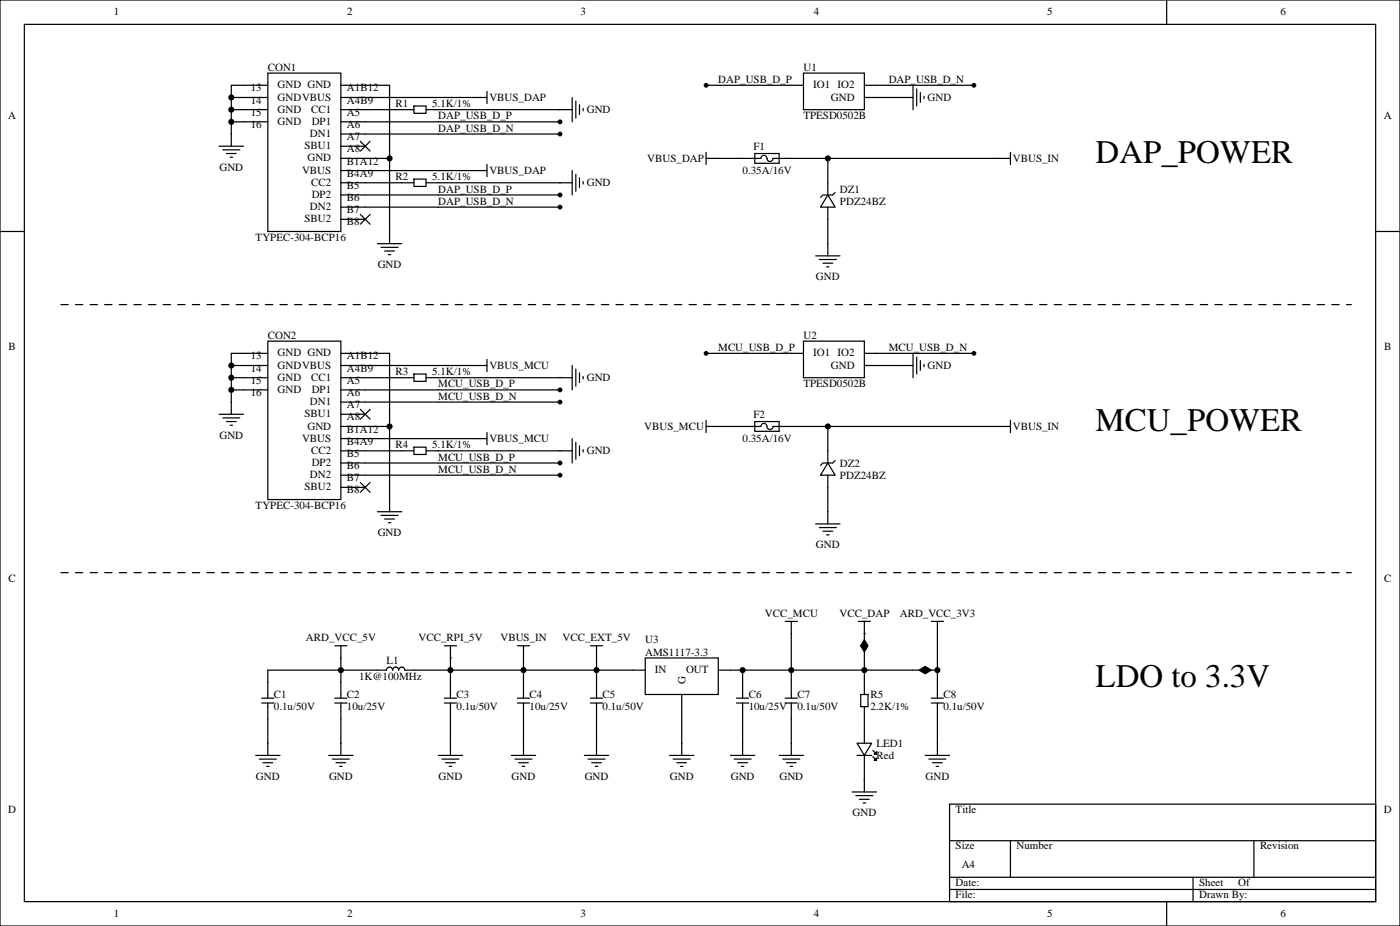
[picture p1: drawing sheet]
<svg xmlns="http://www.w3.org/2000/svg" width="406mm" height="268mm" viewBox="0 0 406 268" stroke-linecap="round" stroke-linejoin="round" font-family="sans-serif">
<g fill="#000">
<circle cx="67" cy="35.3" r=".88"/>
<circle cx="67" cy="31.7" r=".88"/>
<circle cx="67" cy="28.2" r=".88"/>
<circle cx="162.3" cy="38.8" r=".71"/>
<circle cx="162.3" cy="35.3" r=".71"/>
<circle cx="204.6" cy="24.7" r=".71"/>
<circle cx="282.2" cy="24.7" r=".71"/>
<circle cx="112.9" cy="45.9" r=".88"/>
<circle cx="162.3" cy="56.4" r=".71"/>
<circle cx="162.3" cy="60" r=".71"/>
<circle cx="239.9" cy="45.9" r=".88"/>
<circle cx="67" cy="105.8" r=".88"/>
<circle cx="67" cy="109.4" r=".88"/>
<circle cx="67" cy="112.9" r=".88"/>
<circle cx="162.3" cy="112.9" r=".71"/>
<circle cx="162.3" cy="116.4" r=".71"/>
<circle cx="204.6" cy="102.3" r=".71"/>
<circle cx="282.2" cy="102.3" r=".71"/>
<circle cx="112.9" cy="123.5" r=".88"/>
<circle cx="162.3" cy="134.1" r=".71"/>
<circle cx="162.3" cy="137.6" r=".71"/>
<circle cx="239.9" cy="123.5" r=".88"/>
<circle cx="98.8" cy="194" r=".88"/>
<circle cx="130.5" cy="190.5" r=".18"/>
<circle cx="130.5" cy="194" r=".88"/>
<circle cx="151.7" cy="194" r=".88"/>
<circle cx="151.7" cy="194" r=".71"/>
<circle cx="172.9" cy="194" r=".88"/>
<circle cx="215.2" cy="194" r=".88"/>
<circle cx="229.3" cy="194" r=".88"/>
<circle cx="250.5" cy="183.4" r=".18"/>
<circle cx="250.5" cy="194" r=".88"/>
<circle cx="271.6" cy="194" r=".88"/>
</g>
<g fill="none" stroke="#000" stroke-width=".35">
<path d="M0 0h405.7v268.1h-405.7zM7.1 7.1h391.5v254h-391.5zM338.1 0v7.1M67 38.8h.1M67 28.2h10.6M67 31.8h10.6M67 35.3h10.6M77.6 21.2h21.2v45.8h-21.2zM77.6 24.7h-10.6v17.6M98.8 24.7h14.1v45.9M98.8 28.2h42.3M98.8 31.8h21.1"/>
<path d="M98.8 35.3h63.5M98.8 38.8h63.5M119.9 30.7h3.6v2.1h-3.6zM123.5 31.8h42.3M137.6 28.2h.1M141.1 26.5v3.5M162.3 31.8h.1M165.8 28.2v7.1M166.9 29.3v4.9M167.9 30.3v2.9M169 31.4v.7M204.6 24.7h28.2"/>
<path d="M232.8 21.2h17.7v10.6h-17.7zM250.5 24.7h31.7M250.5 28.2h14.1M261.1 28.2h.1M264.6 24.7v7.1M265.6 25.8v4.9M266.7 26.8v2.8M267.8 27.9v.7M63.5 42.3h7.1M64.6 43.4h4.9M65.6 44.4h2.8M66.7 45.5h.7"/>
<path d="M98.8 45.9h14.1M98.8 42.3h7M98.8 49.4h42.3M98.8 52.9h21.1M98.8 56.4h63.5M98.8 60h63.5M104.4 40.9l2.8 2.8M107.2 40.9l-2.8 2.8M119.9 51.9h3.6v2.1h-3.6zM123.5 52.9h42.3M137.6 49.4h.1M141.1 47.6v3.6"/>
<path d="M162.3 52.9h.1M165.8 49.4v7M166.9 50.4v5M167.9 51.5v2.8M169 52.6v.7M204.6 45.9h15.9a.94 .94 0 0 1 1.1-.9 .94 .94 0 0 1 .7 1.2 .88 .88 0 0 0 1 .5 .88 .88 0 0 0 .7-.8h68.8M204.6 44.1v3.5M208.1 45.9h.1M218.7 44.4h7.1v2.9h-7.1zM239.9 56.4l2.1 3.6h-4.2zM239.9 45.9v10.5M239.9 60v14.1"/>
<path d="M242 55.7l-.7 .7h-2.8l-.7 .8M289.3 45.9h.1M292.8 44.1v3.5M0 67h7.1M98.8 63.5h7M104.4 62.1l2.8 2.8M107.2 62.1l-2.8 2.8M109.4 70.6h7M110.4 71.6h5M111.5 72.7h2.8M112.5 73.7h.7M112.9 67h.1"/>
<path d="M236.4 74.1h7M237.4 75.1h5M238.5 76.2h2.8M239.5 77.3h.7M239.9 70.6h.1M398.6 67h7.1M77.6 98.8h21.2v45.8h-21.2zM232.8 98.8h17.7v10.6h-17.7zM63.5 119.9h7.1M67 116.4h.1M67 105.8h10.6M67 109.4h10.6"/>
<path d="M67 112.9h10.6M77.6 102.3h-10.6v17.6M98.8 102.3h14.1v45.9M98.8 105.8h42.3M98.8 109.4h21.1M98.8 112.9h63.5M98.8 116.4h63.5M98.8 119.9h7M104.4 118.5l2.8 2.9M107.2 118.5l-2.8 2.9M119.9 108.3h3.6v2.1h-3.6zM123.5 109.4h42.3"/>
<path d="M137.6 105.8h.1M141.1 104.1v3.5M162.3 109.4h.1M165.8 105.8v7.1M166.9 106.9v4.9M167.9 107.9v2.9M169 109v.7M204.6 102.3h28.2M250.5 102.3h31.7M250.5 105.8h14.1M261.1 105.8h.1M264.6 102.3v7.1"/>
<path d="M265.6 103.4v4.9M266.7 104.4v2.8M267.8 105.5v.7M64.6 121h4.9M65.6 122.1h2.8M66.7 123.1h.7M98.8 123.5h14.1M98.8 127h42.3M98.8 130.5h21.1M98.8 134.1h63.5M98.8 137.6h63.5M104.4 139.7l2.8 2.8"/>
<path d="M107.2 139.7l-2.8 2.8M119.9 129.5h3.6v2.1h-3.6zM123.5 130.5h42.3M137.6 127h.1M141.1 125.2v3.6M162.3 130.5h.1M165.8 127v7.1M166.9 128.1v4.9M167.9 129.1v2.8M169 130.2v.7M204.6 123.5h15.9a.94 .94 0 0 1 1.1-.9 .94 .94 0 0 1 .7 1.2 .88 .88 0 0 0 1 .5 .88 .88 0 0 0 .7-.8h68.8M204.6 121.7v3.5"/>
<path d="M208.1 123.5h.1M218.7 122.1h7.1v2.8h-7.1zM239.9 134.1l2.1 3.5h-4.2zM239.9 123.5v10.6M239.9 137.6v14.1M242 133.3l-.7 .8h-2.8l-.7 .7M289.3 123.5h.1M292.8 121.7v3.5M98.8 141.1h7M109.4 148.2h7M110.4 149.2h5M111.5 150.3h2.8"/>
<path d="M112.5 151.3h.7M112.9 144.6h.1M236.4 151.7h7M237.4 152.8h5M238.5 153.8h2.8M239.5 154.9h.7M239.9 148.2h.1M227.5 179.9h3.6M229.3 179.9v22.2M248.7 179.9h3.5M250.5 179.9v5.3M269.9 179.9h3.5"/>
<path d="M271.6 179.9v22.2M97 187h3.5M98.8 190.5h.1M98.8 187v15.1M128.8 187h3.5M130.5 190.5h.1M130.5 187v15.1M149.9 187h3.6M151.7 187v15.1M151.7 190.5h.1M171.1 187h3.5M172.9 187v15.1"/>
<path d="M172.9 190.5h.1M187 190.5h21.1v10.6h-21.1zM187 194h-69.7a.88 .88 0 0 0-.9-.9 .88 .88 0 0 0-.9 .9 .88 .88 0 0 0-.8-.9 .88 .88 0 0 0-.9 .9 .88 .88 0 0 0-.9-.9 .88 .88 0 0 0-.9 .9h-34.4v8.1M208.1 194h58.2M215.2 194v8.1M229.3 183.4h.1M250.5 183.4h.1M250.5 188.7v12.4M269.9 194h1.7M271.6 183.4h.1M74.1 218.7h7M75.1 219.8h5"/>
<path d="M75.8 202.1h3.6M75.8 203.6h3.6M77.6 215.2h.1M77.6 203.6v15.1M95.2 218.7h7.1M96.3 219.8h4.9M97 202.1h3.5M97 203.6h3.5M98.8 215.2h.1M98.8 203.6v15.1M127 218.7h7.1M128.1 219.8h4.9"/>
<path d="M128.8 202.1h3.5M128.8 203.6h3.5M130.5 215.2h.1M130.5 203.6v15.1M148.2 218.7h7M149.2 219.8h5M149.9 202.1h3.6M149.9 203.6h3.6M151.7 215.2h.1M151.7 203.6v15.1M169.3 218.7h7.1M170.4 219.8h4.9"/>
<path d="M171.1 202.1h3.5M171.1 203.6h3.5M172.9 215.2h.1M172.9 203.6v15.1M194 218.7h7.1M195.1 219.8h4.9M197.6 215.2h.1M197.6 201.1v17.6M211.7 218.7h7M212.7 219.8h5M213.4 202.1h3.6M213.4 203.6h3.6"/>
<path d="M215.2 215.2h.1M215.2 203.6v15.1M225.8 218.7h7M226.8 219.8h5M227.5 202.1h3.6M227.5 203.6h3.6M229.3 215.2h.1M229.3 203.6v15.1M248.4 215.2h4.2l-2.1 3.5zM248.4 218.7h4.2M249.4 201.1h2.1v3.5h-2.1zM250.5 204.6v10.6"/>
<path d="M250.5 218.7v10.6M252.9 219.1l1.1 1h-.7l.7-.7v.7M252.9 217.3l1.1 1.1M253.3 218.4l.7-.7v.7zM268.1 218.7h7.1M269.2 219.8h4.9M269.9 202.1h3.5M269.9 203.6h3.5M271.6 215.2h.1M271.6 203.6v15.1M76.2 220.8h2.8M77.3 221.9h.7"/>
<path d="M97.4 220.8h2.8M98.4 221.9h.7M129.1 220.8h2.8M130.2 221.9h.7M150.3 220.8h2.8M151.3 221.9h.7M171.4 220.8h2.9M172.5 221.9h.7M196.1 220.8h2.9M197.2 221.9h.7M213.8 220.8h2.8M214.8 221.9h.7"/>
<path d="M227.9 220.8h2.8M229 221.9h.7M246.9 229.3h7.1M248 230.4h4.9M249.1 231.4h2.8M250.1 232.5h.7M250.5 225.8h.1M270.2 220.8h2.8M271.3 221.9h.7M275.2 232.8h123.4v28.3h-123.4zM275.2 257.5h123.4M275.2 254h123.4"/>
<path d="M275.2 243.4h123.4M292.8 243.4v10.6M345.7 254v7.1M363.4 243.4v10.6M338.1 261.1v7"/>
</g>
<path d="M17.6 88.2h374M17.6 165.8h374" fill="none" stroke="#000" stroke-width=".35" stroke-dasharray="2.1 2.1"/>
<path d="M250.5 185.2l1 1.8-1 1.7-1.1-1.7zM266.3 194l1.8-1 1.8 1-1.8 1.1z" fill="#000" stroke="#000" stroke-width=".35"/>
<g font-size="9.5">
<text x="317.5" y="47.3">DAP_POWER</text>
<text x="317.5" y="124.9">MCU_POWER</text>
<text x="317.5" y="199">LDO to 3.3V</text>
</g>
<g font-size="3.2">
<text x="33" y="4.4">1</text>
<text x="100.6" y="4.4">2</text>
<text x="168.2" y="4.4">3</text>
<text x="235.9" y="4.4">4</text>
<text x="303.5" y="4.4">5</text>
<text x="371.1" y="4.4">6</text>
<text x="77.6" y="20.5">CON1</text>
<text x="208.1" y="24">DAP_USB_D_P</text>
<text x="232.8" y="20.5">U1</text>
<text x="257.5" y="24">DAP_USB_D_N</text>
<text x="72.7" y="26.5">13</text>
<text x="72.7" y="30">14</text>
<text x="80.4" y="25.6">GND GND</text>
<text x="80.4" y="29.1">GNDVBUS</text>
<text x="100.5" y="26.5">A1B12</text>
<text x="100.5" y="30">A4B9</text>
<text x="141.8" y="29.3">VBUS_DAP</text>
<text x="235.7" y="25.6">IO1 IO2</text>
<text x="240.8" y="29.1">GND</text>
<text x="268.8" y="29.3">GND</text>
<text x="2.4" y="34.4">A</text>
<text x="72.7" y="33.5">15</text>
<text x="80.4" y="32.6">GND</text>
<text x="90.2" y="32.6">CC1</text>
<text x="100.5" y="33.5">A5</text>
<text x="114.7" y="31.1">R1</text>
<text x="125.2" y="31.1">5.1K/1%</text>
<text x="127" y="34.6">DAP_USB_D_P</text>
<text x="170" y="32.8">GND</text>
<text x="232.8" y="34.6">TPESD0502B</text>
<text x="401" y="34.4">A</text>
<text x="72.7" y="37.1">16</text>
<text x="80.4" y="36.2">GND</text>
<text x="89.8" y="39.7">DN1</text>
<text x="90.3" y="36.2">DP1</text>
<text x="100.5" y="37.1">A6</text>
<text x="100.5" y="40.6">A7</text>
<text x="127" y="38.1">DAP_USB_D_N</text>
<text x="88.2" y="43.2">SBU1</text>
<text x="89.1" y="46.8">GND</text>
<text x="100.5" y="44.1">A8</text>
<text x="100.5" y="47.6">B1A12</text>
<text x="187.6" y="46.9">VBUS_DAP</text>
<text x="218.4" y="43.4">F1</text>
<text x="293.5" y="46.9">VBUS_IN</text>
<text x="63.6" y="49.4">GND</text>
<text x="87.5" y="50.3">VBUS</text>
<text x="90.2" y="53.8">CC2</text>
<text x="100.5" y="51.2">B4A9</text>
<text x="114.7" y="52.2">R2</text>
<text x="125.2" y="52.2">5.1K/1%</text>
<text x="141.8" y="50.5">VBUS_DAP</text>
<text x="170" y="54">GND</text>
<text x="215.2" y="50.5">0.35A/16V</text>
<text x="90.3" y="57.3">DP2</text>
<text x="100.5" y="54.7">B5</text>
<text x="100.5" y="58.2">B6</text>
<text x="127" y="55.7">DAP_USB_D_P</text>
<text x="127" y="59.3">DAP_USB_D_N</text>
<text x="243.4" y="55.7">DZ1</text>
<text x="243.4" y="59.3">PDZ24BZ</text>
<text x="88.2" y="64.4">SBU2</text>
<text x="89.8" y="60.9">DN2</text>
<text x="100.5" y="61.7">B7</text>
<text x="100.5" y="65.3">B8</text>
<text x="74.1" y="69.9">TYPEC-304-BCP16</text>
<text x="109.5" y="77.6">GND</text>
<text x="236.5" y="81.1">GND</text>
<text x="2.5" y="101.4">B</text>
<text x="77.6" y="98.1">CON2</text>
<text x="208.1" y="101.6">MCU_USB_D_P</text>
<text x="232.8" y="98.1">U2</text>
<text x="257.5" y="101.6">MCU_USB_D_N</text>
<text x="401.1" y="101.4">B</text>
<text x="72.7" y="104.1">13</text>
<text x="72.7" y="107.6">14</text>
<text x="80.4" y="103.2">GND GND</text>
<text x="80.4" y="106.7">GNDVBUS</text>
<text x="100.5" y="104.1">A1B12</text>
<text x="100.5" y="107.6">A4B9</text>
<text x="141.8" y="106.9">VBUS_MCU</text>
<text x="235.7" y="103.2">IO1 IO2</text>
<text x="240.8" y="106.7">GND</text>
<text x="268.8" y="106.9">GND</text>
<text x="72.7" y="111.1">15</text>
<text x="80.4" y="110.3">GND</text>
<text x="80.4" y="113.8">GND</text>
<text x="90.2" y="110.3">CC1</text>
<text x="90.3" y="113.8">DP1</text>
<text x="100.5" y="111.1">A5</text>
<text x="114.7" y="108.7">R3</text>
<text x="125.2" y="108.7">5.1K/1%</text>
<text x="127" y="112.2">MCU_USB_D_P</text>
<text x="170" y="110.4">GND</text>
<text x="232.8" y="112.2">TPESD0502B</text>
<text x="72.7" y="114.7">16</text>
<text x="89.8" y="117.3">DN1</text>
<text x="100.5" y="114.7">A6</text>
<text x="100.5" y="118.2">A7</text>
<text x="127" y="115.7">MCU_USB_D_N</text>
<text x="88.2" y="120.8">SBU1</text>
<text x="89.1" y="124.4">GND</text>
<text x="100.5" y="121.7">A8</text>
<text x="100.5" y="125.2">B1A12</text>
<text x="186.7" y="124.5">VBUS_MCU</text>
<text x="218.4" y="121">F2</text>
<text x="293.5" y="124.5">VBUS_IN</text>
<text x="63.6" y="127">GND</text>
<text x="87.5" y="127.9">VBUS</text>
<text x="90.2" y="131.4">CC2</text>
<text x="100.5" y="128.8">B4A9</text>
<text x="114.7" y="129.8">R4</text>
<text x="125.2" y="129.8">5.1K/1%</text>
<text x="141.8" y="128.1">VBUS_MCU</text>
<text x="170" y="131.6">GND</text>
<text x="215.2" y="128.1">0.35A/16V</text>
<text x="90.3" y="134.9">DP2</text>
<text x="100.5" y="132.3">B5</text>
<text x="100.5" y="135.8">B6</text>
<text x="127" y="133.4">MCU_USB_D_P</text>
<text x="127" y="136.9">MCU_USB_D_N</text>
<text x="243.4" y="135.1">DZ2</text>
<text x="88.2" y="142">SBU2</text>
<text x="89.8" y="138.5">DN2</text>
<text x="100.5" y="139.4">B7</text>
<text x="100.5" y="142.9">B8</text>
<text x="243.4" y="138.6">PDZ24BZ</text>
<text x="74.1" y="147.5">TYPEC-304-BCP16</text>
<text x="109.5" y="155.2">GND</text>
<text x="236.5" y="158.8">GND</text>
<text x="2.5" y="168.5">C</text>
<text x="401.1" y="168.5">C</text>
<text x="221.7" y="178.5">VCC_MCU</text>
<text x="243.3" y="178.5">VCC_DAP</text>
<text x="260.7" y="178.5">ARD_VCC_3V3</text>
<text x="88.7" y="185.6">ARD_VCC_5V</text>
<text x="121.3" y="185.6">VCC_RPI_5V</text>
<text x="145" y="185.6">VBUS_IN</text>
<text x="163" y="185.6">VCC_EXT_5V</text>
<text x="187" y="186.3">U3</text>
<text x="187" y="189.8">AMS1117-3.3</text>
<text x="104.1" y="196.9">1K@100MHz</text>
<text x="112" y="192.3">L1</text>
<text x="189.8" y="194.9">IN</text>
<text x="198.8" y="194.9">OUT</text>
<text x="79.4" y="202.1">C1</text>
<text x="100.5" y="202.1">C2</text>
<text x="132.3" y="202.1">C3</text>
<text x="153.5" y="202.1">C4</text>
<text x="174.6" y="202.1">C5</text>
<text x="198.6" y="198.1" transform="rotate(-90 198.6 198.1)">G</text>
<text x="217" y="202.1">C6</text>
<text x="231.1" y="202.1">C7</text>
<text x="252.2" y="202.1">R5</text>
<text x="273.4" y="202.1">C8</text>
<text x="79.4" y="205.7">0.1u/50V</text>
<text x="100.5" y="205.7">10u/25V</text>
<text x="132.3" y="205.7">0.1u/50V</text>
<text x="153.5" y="205.7">10u/25V</text>
<text x="174.6" y="205.7">0.1u/50V</text>
<text x="217" y="205.7">10u/25V</text>
<text x="231.1" y="205.7">0.1u/50V</text>
<text x="252.2" y="205.7">2.2K/1%</text>
<text x="273.4" y="205.7">0.1u/50V</text>
<text x="254" y="216.3">LED1</text>
<text x="254" y="219.8">Red</text>
<text x="74.2" y="225.8">GND</text>
<text x="95.3" y="225.8">GND</text>
<text x="127.1" y="225.8">GND</text>
<text x="148.3" y="225.8">GND</text>
<text x="169.4" y="225.8">GND</text>
<text x="194.1" y="225.8">GND</text>
<text x="211.8" y="225.8">GND</text>
<text x="225.9" y="225.8">GND</text>
<text x="268.2" y="225.8">GND</text>
<text x="2.4" y="235.5">D</text>
<text x="247" y="236.4">GND</text>
<text x="276.9" y="235.3">Title</text>
<text x="401" y="235.5">D</text>
<text x="276.9" y="245.9">Size</text>
<text x="294.6" y="245.9">Number</text>
<text x="365.1" y="245.9">Revision</text>
<text x="278.7" y="251.2">A4</text>
<text x="276.9" y="256.5">Date:</text>
<text x="347.5" y="256.5">Sheet</text>
<text x="358.8" y="256.5">Of</text>
<text x="276.9" y="260">File:</text>
<text x="347.5" y="260">Drawn By:</text>
<text x="33" y="265.5">1</text>
<text x="100.6" y="265.5">2</text>
<text x="168.2" y="265.5">3</text>
<text x="235.9" y="265.5">4</text>
<text x="303.5" y="265.5">5</text>
<text x="371.1" y="265.5">6</text>
</g>
</svg>
